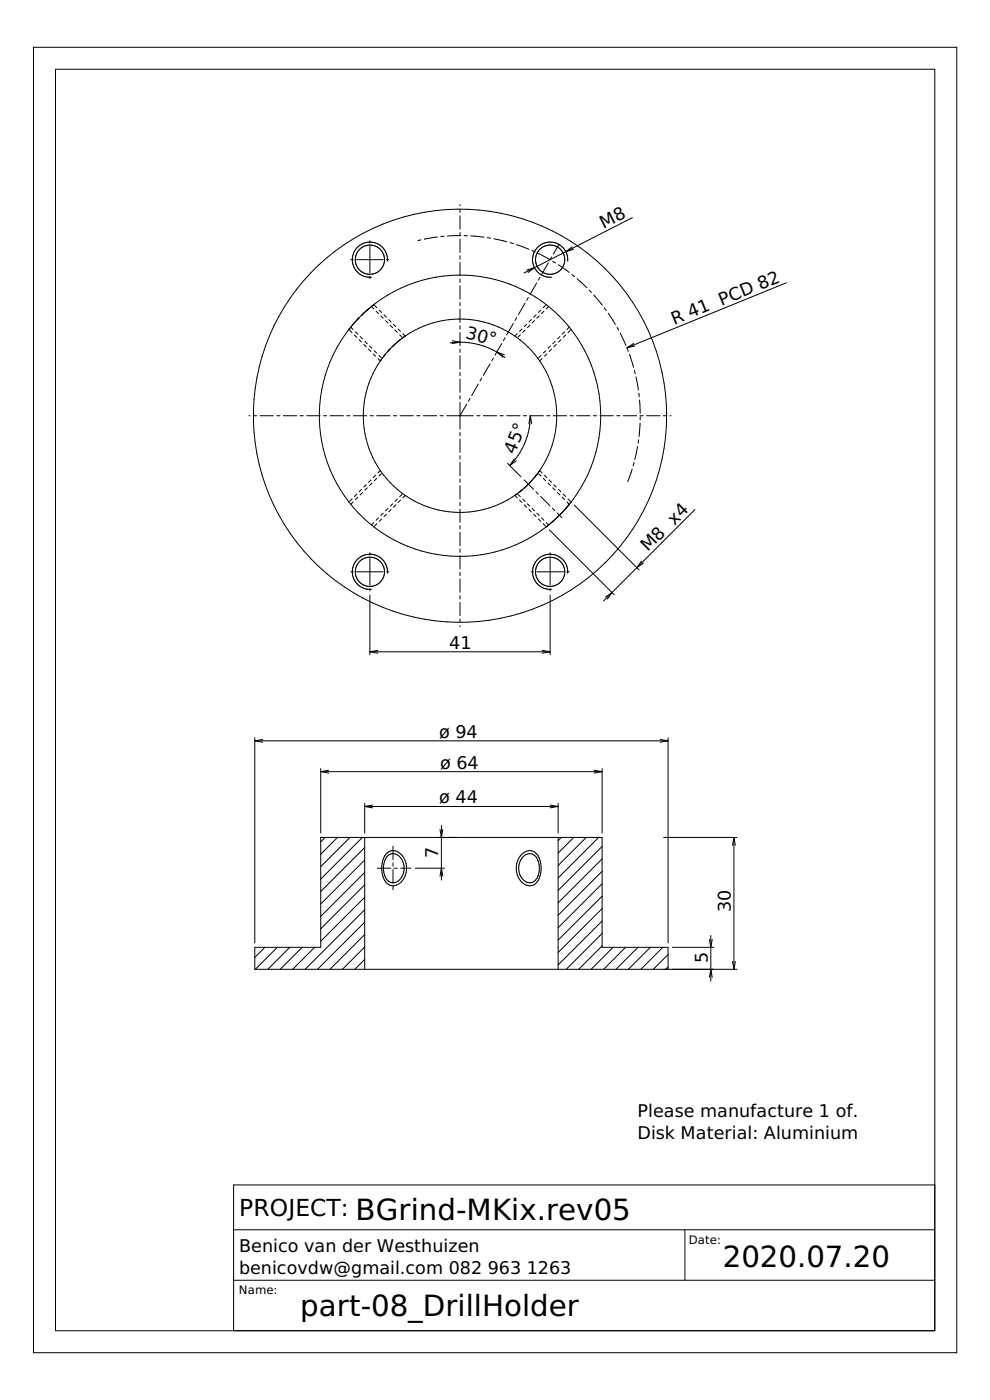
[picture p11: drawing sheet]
<svg xmlns="http://www.w3.org/2000/svg" width="297mm" height="420mm" viewBox="0 0 297 420" stroke-linecap="round" stroke-linejoin="round" font-family="sans-serif">
<g fill="none" stroke="#000" stroke-width=".3">
<path d="M10.1 14.2h277v391.8h-277zM16.7 20.8h263.8v378.6h-263.8zM105.3 77.9h.7M107 77.9h8M111 72.2v.7M111 73.9v8M116 77.9h.7M116.2 78.4a5.3 5.3 0 0 0-5.1-5.7 5.3 5.3 0 0 0-5.4 5.4 5.3 5.3 0 0 0 5.7 5.1M126.3 72l-.9 .2M131.3 71.1l-4 .7M133.2 70.9l-.9 .1M138 61.5v.3"/>
<path d="M138 62.8v1M138 64.8v4M138 69.8v1M138 71.8v4M138 76.8v1M138 78.8v4M138.2 70.7l-4 .1M139.2 70.7h1M141.2 70.8l4 .4M146.2 71.3l1 .2M148.2 71.6l3.9 1M153 72.8l1 .3"/>
<path d="M154.9 73.4l3.8 1.4M159.6 75.2l.9 .4M161.4 76l3.6 1.9M164.5 78.9l-2 3.4M165.5 77.1l-.5 .9M165.8 78.4l.9 .5M167.5 79.5l3.3 2.3M167.7 73.4l-1.7 2.9M170.3 78.4a5.3 5.3 0 0 0-5.1-5.7 5.3 5.3 0 0 0-5.4 5.4 5.3 5.3 0 0 0 5.7 5.1M171.7 74.1l-1.9 1.4 2.3-.7M189.7 65.3l-32.5 16.7M104.7 98.9a42.2 42.2 0 0 1 59.6-7.1 42.2 42.2 0 0 1 6.4 59.7"/>
<path d="M104.7 98.9a42.2 42.2 0 0 0 0 51.7M104.7 98.9h.1M104.9 99.1l.7 .7M105 98.4l-.3 .5M105.2 98.2l.7 .7M106.1 97.2l-.3 .3M106.3 96.9l-.7 .8M106.4 96.8l-.1 .1M106.7 99.6l.7 .7M106.7 96.5l-.3 .3M107.7 95.4l-.7 .8M107.8 95.3l-.8 .8"/>
<path d="M108.7 94.4l-.1 .1M109.1 94l-.4 .4M110.5 92.7l-1.8 1.7M110.6 92.7h-.1M111 92.4l-.6 .4M111 82.9v.7M111.3 92.1l-.1 .1M111.4 92l.7 .7M111.6 91.9l-.2 .1M112.1 91.4l-.3 .3M112.1 91.4h.1M112.4 91.7l.7 .7"/>
<path d="M112.9 93.4l.7 .7M113.8 93.1l.7 .7M114.3 94.8l.7 .7M115.2 94.5l.7 .7M115.7 96.2l.7 .7M116.6 95.9l.7 .7M117.1 97.6l.7 .7M118 97.3l.7 .7M118.5 99.1l.7 .7M119.5 98.7l.7 .7M138 83.8v1M138 85.8v4"/>
<path d="M138 90.8v1M138 92.8v4M138 97.8v1M138 99.8v4M154 97.1l-2 3.4M155 95.3l-.5 .9M156.6 98.7l-.7 .7M157.5 91l-2 3.5M157.5 99.1l-.7 .7M158 97.3l-.7 .7M158.1 81l2.3-.7-2 1.5M158.5 89.3l-.5 .8"/>
<path d="M159 97.6l-.8 .7M159.4 95.9l-.7 .7M160.4 96.2l-.7 .7M160.8 94.5l-.7 .7M161 84.9l-2 3.5M161.8 94.8l-.7 .7M162 83.2l-.5 .9M162.2 93.1l-.7 .7M163.2 93.4l-.7 .7M163.7 91.7l-.7 .7M163.9 91.4h.1M164.6 92l-.7 .7"/>
<path d="M169.4 99.6l-.7 .7M170.8 98.2l-.7 .7M171.1 99.1l-.7 .7M171.4 98.9h.1M171.6 82.4l.8 .6M173.1 83.7l3 2.7M176.8 87.1l.7 .7M178.1 88.5l2.6 3.1M181.3 92.4l.6 .8M182.5 94l2.1 3.4M185.1 98.2l.5 .9M236 84.9l-47.9 19.5"/>
<path d="M106.3 100.5l.7 .7M107.7 102l.8 .7M108.1 101l.7 .7M109.2 103.4l.7 .7M109.5 102.4l.7 .7M110.6 104.8l.7 .7M110.9 103.8l.7 .7M112 106.2l.7 .7M112.3 105.3l.7 .7M113.4 107.6l.7 .7 .4-.5M113.7 106.7l.7 .7M114.8 107.3v.1"/>
<path d="M115.4 106.6l-.4 .5 .4-.5M117 104.7l-.7 .8M117.1 104.7a29 29 0 0 1 40.8-1.1 29 29 0 0 1 1.6 40.7M117.1 104.7a29 29 0 0 0-.5 39.6 29 29 0 0 0 39.5 3.2M117.1 104.7l-.4 .4M118.4 103.3l-.7 .7M119.1 102.8l-.7 .6M119.5 102.5l-.3 .2M119.5 102.4v.1M119.9 100.5l.7 .7M120 102l-.5 .5M120.3 101.8l-.2 .1"/>
<path d="M120.9 100.2l.7 .7-.4 .2M121 101.3l-.2 .1M135.6 102.3l2.4 .4M138 102.7a22.1 22.1 0 0 1 11.1 2.9M138 102.7l-2.9 .2M138 102.7l-2.4 .4M138 104.8v1M138 106.8v4M138 111.8v1M138 113.8v4M138 118.8v1M141 119.6l-.5 .8"/>
<path d="M143.5 115.2l-2 3.5M144.5 113.5l-.5 .9M147 109.2l-2 3.4M148 107.4l-.5 .9M149.1 105.6l2.4 1.7M149.1 105.6l2.2 .9M149.1 105.6l1.8 1.6M150.5 103.1l-2 3.5M151.5 101.4l-.5 .9M155.2 100.2l-.7 .7M156.1 100.5l-.7 .7M162.3 106.7l-.7 .7"/>
<path d="M162.6 107.6l-.7 .7M163.7 105.3l-.7 .7M164.1 106.2l-.8 .7M165.2 103.8l-.8 .7M165.5 104.8l-.7 .7M166.6 102.4l-.7 .7M166.9 103.4l-.7 .7M168 101l-.7 .7M168.3 102l-.7 .7M169.7 100.5l-.7 .7M186.1 100l1.7 3.6M188.2 104.5l.3 1"/>
<path d="M188.9 106.4l1.2 3.8M190.2 103.1l-2.1 1.3M190.4 111.2l.2 1M190.5 103.9l-2.4 .5M190.8 113.1l.7 4M191.7 118.1l.1 .9M74.7 124.8h.3M76 124.8h1M78 124.8h4M83 124.8h1M85 124.8h4M90 124.8h1"/>
<path d="M92 124.8h4M97 124.8h1M99 124.8h4M104 124.8h1M106 124.8h4M111 124.8h1M113 124.8h4M118 124.8h1M120 124.8h4M125 124.8h1M127 124.8h4M132 124.8h1"/>
<path d="M134 124.8h8M138 120.8v8M138 129.8v1M138 131.8v4M138 136.8v1M138 138.8v4M140 121.3l-2 3.5M143 124.8h1M145 124.8h4M150 124.8h1M152 124.8h4M152.3 139.1l4 4"/>
<path d="M154.3 137.7l-1.4 2M154.9 138.3l-2 1.4M157 124.8h1M159 124.8h4M159.1 124.8a21.1 21.1 0 0 1-6.2 14.9M159.1 124.8l.4 2.3M159.1 124.8l-.4 2.3M164 124.8h1M166 124.8h4M171 124.8h1M173 124.8h4M178 124.8h1"/>
<path d="M180 124.8h4M185 124.8h1M187 124.8h4M190.2 138.9l-.3 .9M191.3 134l-.8 3.9M191.6 132l-.1 1M191.9 120l.2 4M192 124.8h1M192.1 127l-.4 4M192.1 125v1M194 124.8h4M199 124.8h1"/>
<path d="M201 124.8h.3M104.7 150.6a42.2 42.2 0 0 0 64.5 2.6M104.7 150.6v.1M105.6 149.7l-.7 .7M105.9 150.6l-.7 .8M107 148.3l-.7 .7M107.4 149.2l-.7 .7M108.5 146.9l-.8 .7M108.8 147.8l-.7 .7M109.9 145.5l-.7 .7M110.2 146.4l-.7 .7M111.3 144l-.7 .8"/>
<path d="M111.6 145l-.7 .7M112.1 156.8l-.7 .8M112.2 158.1h-.1M112.7 142.6l-.7 .7M113 143.6l-.7 .7M113.1 157.2l-.7 .7M113.6 155.4l-.7 .7M114.1 141.2l-.7 .7M114.4 142.2l-.7 .7M114.5 155.7l-.7 .8M115 154l-.7 .7M115.9 154.3l-.7 .7"/>
<path d="M116.4 152.6l-.7 .7M117.3 152.9l-.7 .7M117.8 151.2l-.7 .7M118.7 151.5l-.7 .7M119.2 149.8l-.7 .7M120.2 150.1l-.7 .7M120.6 148.4l-.7 .7M121.6 148.7l-.7 .7M138 143.8v1M138 145.8v4M138 150.8v1M138 152.8v4"/>
<path d="M138 157.8v1M138 159.8v4M155.3 148.1l-.8 .6 .7 .7M155.4 148l-.1 .1M155.4 148.4l.7 .7M155.9 150.1l.7 .7M156.2 147.4l-.5 .4M156.8 149.8l.7 .7M156.8 146.9l-.7 .6M157.3 144l2.8 2.9M157.3 151.5l.7 .7M158 145.8l-.8 .7"/>
<path d="M158.2 151.2l.8 .7M158.3 145.5l-.7 .7M158.7 152.9l.7 .7M159.2 144.6l-.7 .7M159.5 144.3l-3.4 3.2M159.5 144.3l-.5 .5M159.7 152.6l.7 .7M159.7 144.1l-.2 .2M160.1 154.3l.7 .7M160.3 143.3l-.4 .5M160.8 147.6l.7 .7M161 142.5l-.6 .8"/>
<path d="M161.1 154l.7 .7M161.3 142.1l-.7 .9M161.5 155.7l.7 .8M161.6 142.2l.7 .7M161.8 141.4l-.2 .3M161.9 141.3l.7 .6M162.2 149l2.8 2.8M162.5 155.4l.7 .7M163 157.2l.7 .7M163 143.6l.7 .7M163.3 142.6l.8 .7M163.9 158.1h.1"/>
<path d="M163.9 156.8l.7 .8M164.4 145l.8 .7M164.8 144l.7 .8M164.8 159l19.5 19.5M164.9 157.3l-1 .8M165.6 156.7l-.5 .5M165.7 152.5l.7 .7M165.9 146.4l.7 .7M165.9 156.4l-.4 .4M165.9 156.4h.1M166.2 145.5l.7 .7M166.3 156.1l-.4 .3"/>
<path d="M166.7 155.8l-.4 .3M167.2 153.9l1.4 1.4M167.3 147.8l.7 .7M167.6 146.9l.7 .7M167.7 154.8l-.7 .7M168.3 154.2l-.4 .4M168.7 149.2l.7 .7M169 148.3l.7 .7M169.1 153.3l-.7 .8M170.1 150.6l.7 .8M170.2 152.1l-.2 .2M170.4 149.7l.7 .7"/>
<path d="M170.4 151.8l-1.1 1.4M170.7 151.5l-1.5 1.7M170.7 151.5l-.1 .1M170.8 151.4l-.1 .1M170.8 151.4h.1M171.4 150.6l-.3 .4M172.3 151.6l19.4 19.4M189.7 140.8l-1.3 3.8M208.5 152.9l-27.4 27.4M105.3 171.6h.7M107 171.6h8M111 165.9v.7"/>
<path d="M111 167.6v8M111 176.6v.7M111 178.6v17.9M116 171.6h.7M116.2 172.1a5.3 5.3 0 0 0-5.1-5.8 5.3 5.3 0 0 0-5.4 5.5 5.3 5.3 0 0 0 5.7 5.1M138 164.8v1M138 166.8v4M138 171.8v1M138 173.8v4M138 178.8v1M159.4 171.6h.7M161.1 171.6h8"/>
<path d="M165.1 165.9v.7M165.1 167.6v8M165.1 176.6v.7M165.1 178.6v17.9M170.1 171.6h.7M170.3 172.1a5.3 5.3 0 0 0-5.1-5.8 5.3 5.3 0 0 0-5.4 5.5 5.3 5.3 0 0 0 5.7 5.1M181.6 179.2l2-1.4-1.4 2M192.5 168.4l-1.4 2 2-1.4M111 195.6h54.1M111 195.6l2.4 .4M113.4 195.2l-2.4 .4M138 180.8v4"/>
<path d="M138 185.8v1M138 187.8v.3M162.7 195.2l2.4 .4M165.1 195.6l-2.4 .4M76.4 221.4v61.6M76.4 222.3h124M76.4 222.3l2.4 .5M78.8 221.9l-2.4 .4M96.2 230.7v19.3M96.2 231.6h84.5M96.2 231.6l2.4 .4M98.6 231.2l-2.4 .4"/>
<path d="M178.3 231.2l2.4 .4M180.7 230.7v19.3M180.7 231.6l-2.4 .4M198.1 221.9l2.3 .4M200.4 221.4v61.6M200.4 222.3l-2.3 .5M97.5 251.3l-1.3 1.3M101.3 251.3l-5.1 5.1M105 251.3l-8.8 8.8M108.7 251.3l-12.5 12.5M109.4 254.4l-13.2 13.2M109.4 258.1l-13.2 13.2"/>
<path d="M109.4 241.1v8.9M109.4 251.3v39.6M109.4 242h58.1M109.4 242l2.4 .4M111.8 241.6l-2.4 .4M115.4 258.4a6.9 6.9 0 0 0 0 4.4M115.4 258.4a2.66 2.66 0 0 1 2.4-2.2 2.66 2.66 0 0 1 2.7 1.7l.3 .5M115.4 258.4h.1M117.9 254v4M117.9 259v1M120.8 258.4h.1M120.8 258.4a5.3 5.3 0 0 1 0 4.4"/>
<path d="M132 249l.4 2.3 .5-2.3M132.4 247.8v16.3M156.1 258.4a5.3 5.3 0 0 0 0 4.4M156.1 258.4a2.74 2.74 0 0 1 2.2-2.1 2.74 2.74 0 0 1 2.7 1.2l.5 .9M156.1 258.4h.1M156.6 256.4a3.1 3.1 0 0 1 3.2-1 3.1 3.1 0 0 1 2.1 2.5 6.8 6.8 0 0 1-1.6 7.5 3.7 3.7 0 0 1-5.1-2.8 6.1 6.1 0 0 1 1.4-6.2zM161.5 258.4h.1M161.5 258.4a6.9 6.9 0 0 1 0 4.4M165.1 241.6l2.4 .4M167.5 241.1v8.9M167.5 251.3v39.6M167.5 242l-2.4 .4"/>
<path d="M168.4 251.3l-.9 1M172.2 251.3l-4.7 4.7M175.9 251.3l-8.4 8.5M179.6 251.3l-12.1 12.2M180.7 254l-13.2 13.2M180.7 257.8l-13.2 13.1M199.1 251.3h22M220.2 251.3v39.6M220.2 251.3l.4 2.4M220.2 251.3l-.4 2.4M109.4 273l-17.9 17.9M109.4 276.8l-14.1 14.1"/>
<path d="M109.4 261.8l-13.2 13.2M109.4 265.6l-13.2 13.2M109.4 269.3l-13.2 13.2M113.2 260.6h4M115.4 262.8h.1M115.4 264.2a7.1 7.1 0 0 1 1.1-8.5 3.7 3.7 0 0 1 5.2 2.8 6.2 6.2 0 0 1-.9 5.7M115.4 264.2l.1 .1M115.4 262.8a2.82 2.82 0 0 0 2.5 2.1M115.5 264.3a3 3 0 0 0 5.2 0M117.9 261v4M117.9 266v1M118.2 260.6h1"/>
<path d="M120.2 260.6h3.1M120.8 264.2l-.1 .1M120.8 262.8a3.4 3.4 0 0 1-2.9 2.1M120.8 262.8h.1M124.6 260.6h8.8M132 262.9l.4-2.3 .5 2.3M156.1 262.8h.1M156.1 262.8a2.76 2.76 0 0 0 4.7 1.2l.7-1.2M161.5 262.8h.1M180.7 272.7l-13.2 13.2M180.7 276.4l-13.2 13.2M180.7 261.5l-13.2 13.2"/>
<path d="M180.7 265.2l-13.2 13.2M180.7 269l-13.2 13.1M79.5 284.3l-3.1 3M83.2 284.3l-6.6 6.6M86.9 284.3l-6.5 6.6M90.7 284.3l-6.6 6.6M94.4 284.3l-6.6 6.6M109.4 280.5l-10.4 10.4M109.4 284.2l-6.7 6.7M109.4 287.9l-2.9 3M180.7 280.1l-10.8 10.8M180.7 283.9l-7.1 7"/>
<path d="M184 284.3l-6.6 6.6M187.7 284.3l-6.6 6.6M191.4 284.3l-6.6 6.6M195.1 284.3l-6.5 6.6M198.9 284.3l-6.6 6.6M200.4 286.5l-4.4 4.4M200.4 290.2l-.7 .7M200.4 290.9v-6.6h-19.7v-33h-84.5v33h-19.8v6.6h144.7M201.8 284.3h12.4M212.9 293.3l.4-2.4 .4 2.4M212.9 281.9l.4 2.4 .4-2.4M213.3 280.7v13.8"/>
<path d="M219.8 288.5l.4 2.4M220.6 288.5l-.4 2.4M280.5 355.6h-210.4v43.8M70.1 369.1h210.4M205.5 369.1v15.1M70.1 384.2h210.4"/>
<circle cx="111" cy="77.9" r="4.4"/>
<circle cx="165.1" cy="77.9" r="4.4"/>
<circle cx="138" cy="124.8" r="62"/>
<circle cx="111" cy="171.6" r="4.4"/>
<circle cx="165.1" cy="171.6" r="4.4"/>
</g>
<g font-size="8.8">
<text x="106.7" y="366.3">BGrind-MKix.rev05</text>
<text x="216.9" y="380.2">2020.07.20</text>
<text x="90.1" y="395">part-08_DrillHolder</text>
</g>
<text font-size="7" x="71.8" y="364.9">PROJECT:</text>
<g font-size="5.3">
<text x="181.1" y="68.7" transform="rotate(-27 181.1 68.7)">M8</text>
<text x="139.5" y="101.3" transform="rotate(15 139.5 101.3)">30°</text>
<text x="202.3" y="97.6" transform="rotate(-22 202.3 97.6)">R 41 PCD 82</text>
<text x="154.5" y="136.5" transform="rotate(-68 154.5 136.5)">45°</text>
<text x="194.4" y="165.8" transform="rotate(-45 194.4 165.8)">M8 x4</text>
<text x="134.8" y="194.7">41</text>
<text x="131.8" y="221.4">ø 94</text>
<text x="132" y="230.7">ø 64</text>
<text x="131.8" y="241.1">ø 44</text>
<text x="131.5" y="257.6" transform="rotate(-90 131.5 257.6)">7</text>
<text x="219.3" y="273.7" transform="rotate(-90 219.3 273.7)">30</text>
<text x="212.4" y="289" transform="rotate(-90 212.4 289)">5</text>
<text x="191.3" y="335.2">Please manufacture 1 of.</text>
<text x="191.3" y="341.9">Disk Material: Aluminium</text>
<text x="71.7" y="375.7">Benico van der Westhuizen</text>
<text x="71.7" y="382.4">benicovdw@gmail.com 082</text>
<text x="146.3" y="382.4">963</text>
<text x="158.1" y="382.4">1263</text>
</g>
<g font-size="3.5">
<text x="206.7" y="373.4">Date:</text>
<text x="71.7" y="388.4">Name:</text>
</g>
</svg>
